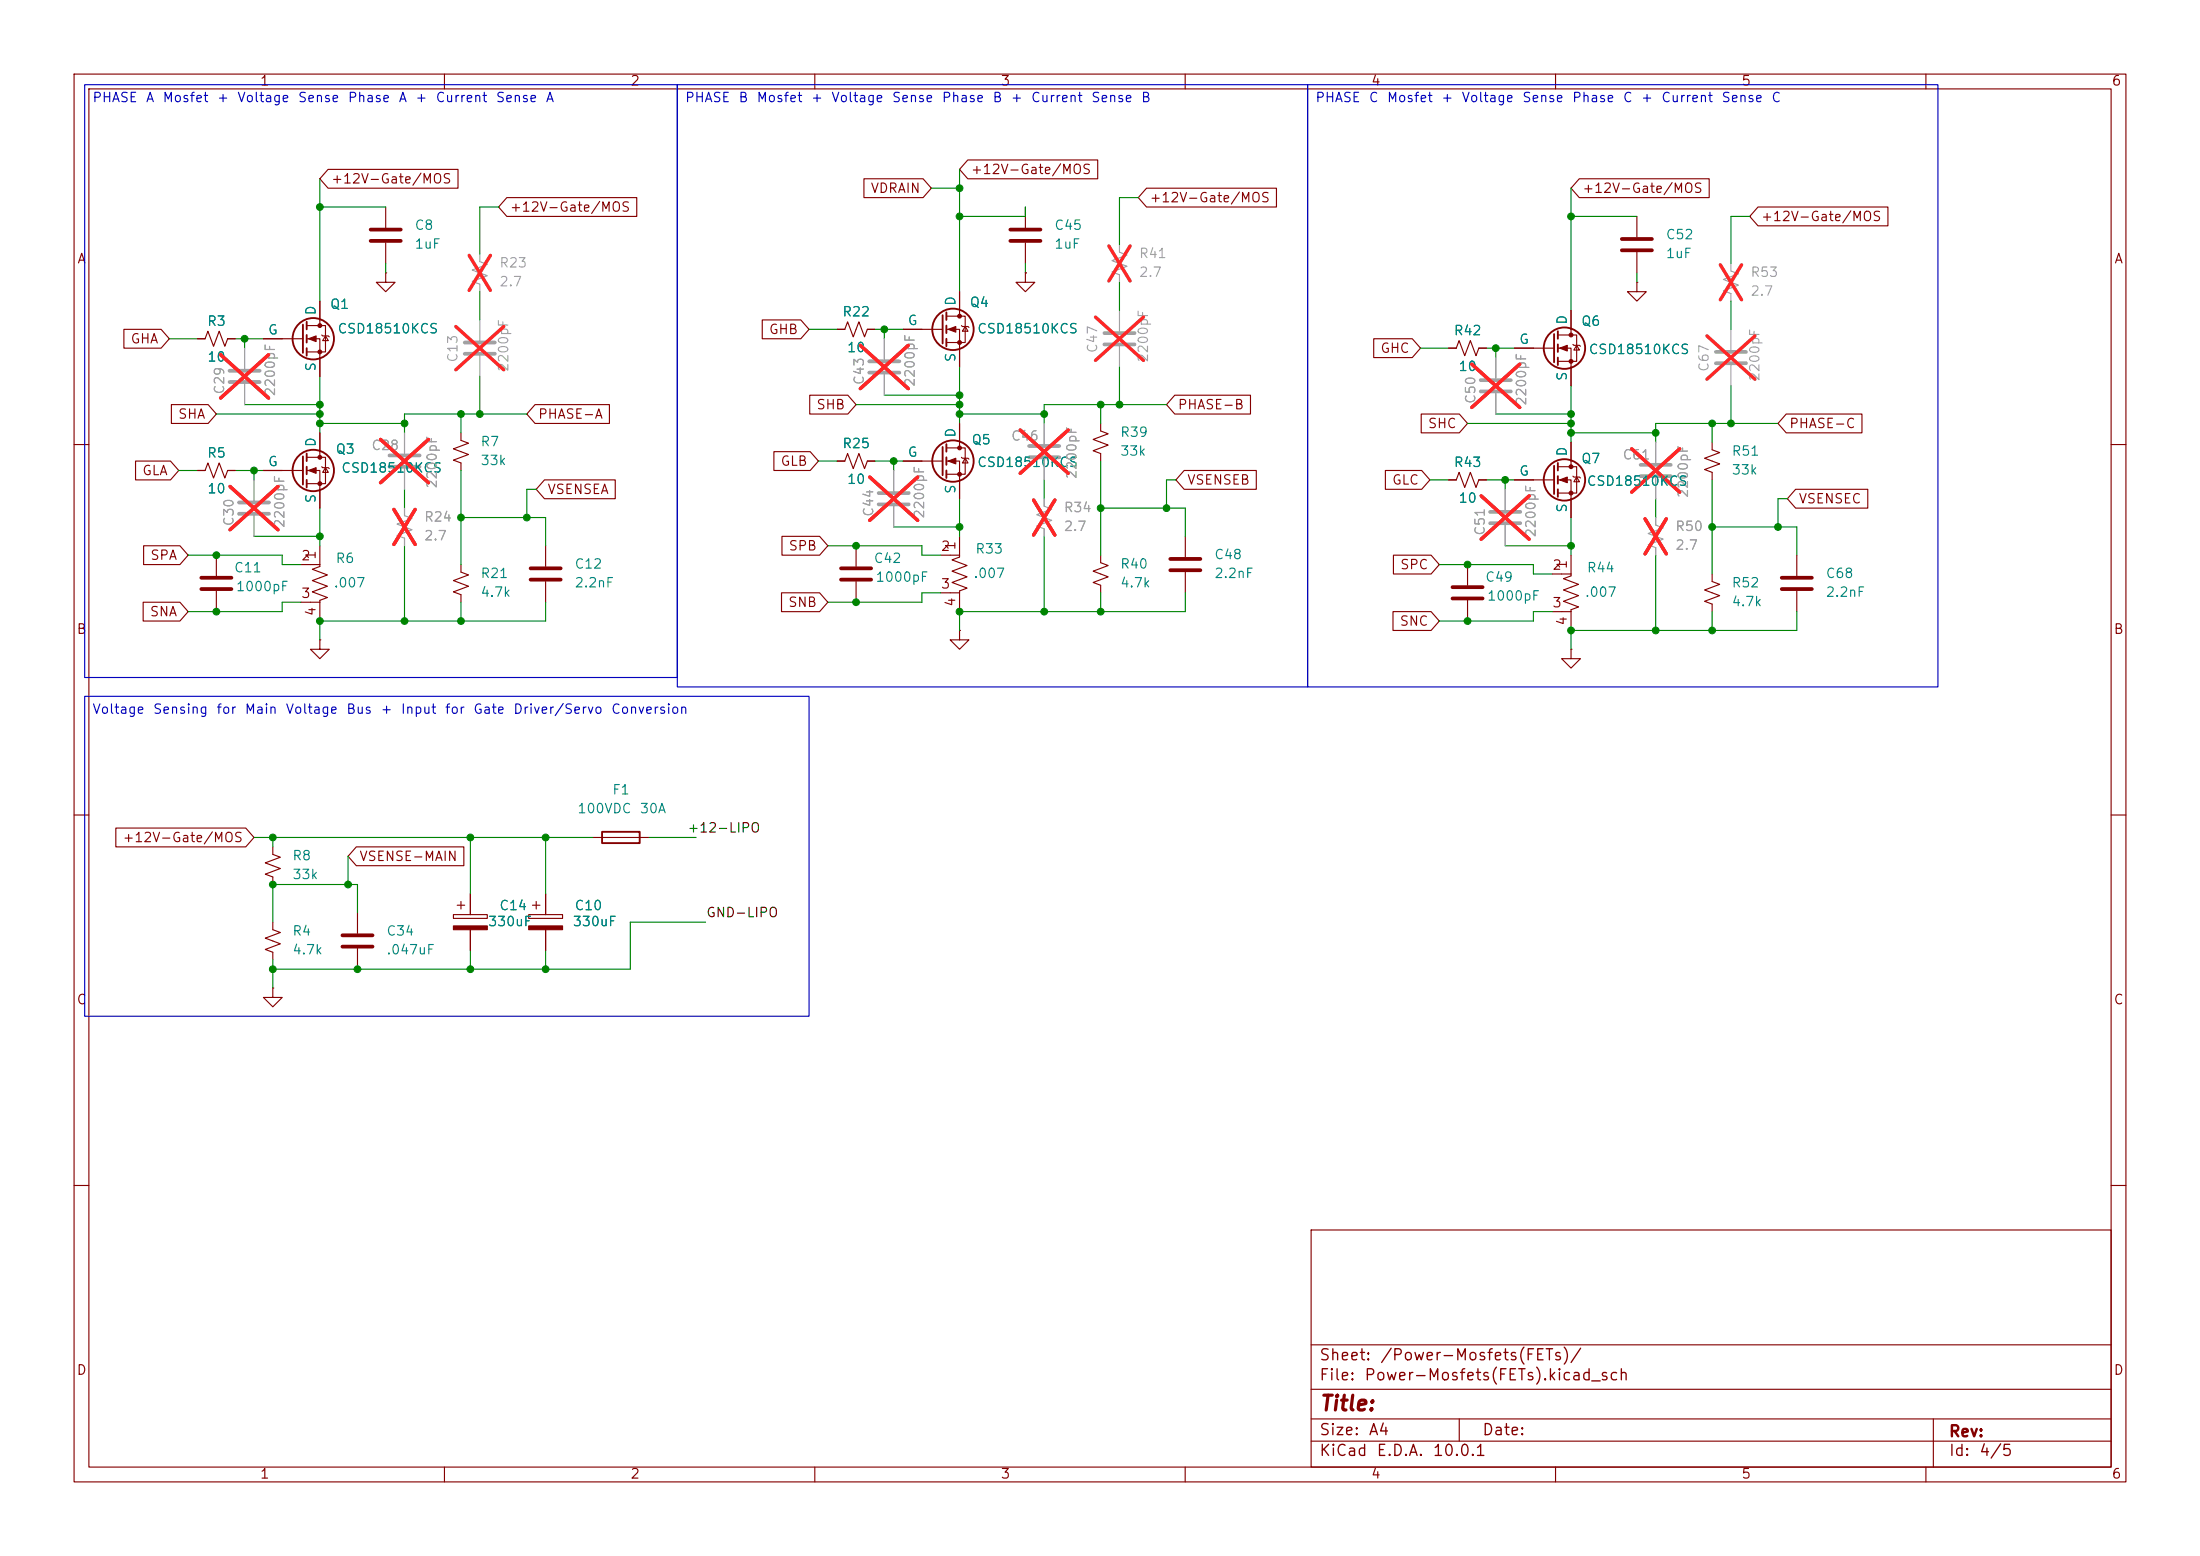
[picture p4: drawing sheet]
<svg xmlns="http://www.w3.org/2000/svg" width="297mm" height="210mm" viewBox="0 0 297 210" stroke-linecap="round" stroke-linejoin="round" font-family="sans-serif">
<path d="M0 0h297v210h-297z" fill="#fff" stroke="#fff" stroke-width=".14"/>
<g fill="none" stroke="#840000" stroke-width=".15">
<path d="M10 10h277v190h-277zM12 12h273v186h-273zM60 10v2M110 10v2M160 10v2M210 10v2M260 10v2M44.3 22.9h17.5v2.5h-17.5l-1.1-1.3zM52.1 36.8v1.3h1.2l-1.2 1.3-1.3-1.3h1.3M52.1 36.8h.1M52.1 27.9v2.8M52.1 32.8v2.8"/>
<path d="M68.4 26.7h17.6v2.5h-17.6l-1.1-1.3zM116.6 24.1h8l1.1 1.3-1.1 1.3h-8zM129.5 39.4v3.3M130.7 21.6h17.5v2.5h-17.5l-1.2-1.2zM138.4 36.8v1.3h1.3l-1.3 1.3-1.2-1.3h1.2M138.4 36.8h.1M138.4 27.9v2.8M138.4 32.8v2.8M154.8 25.4h17.5v2.5h-17.5l-1.1-1.2zM213.2 24.1h17.5v2.6h-17.5l-1.1-1.3zM221 38.1v1.3h1.2l-1.2 1.2-1.3-1.2h1.3M221 38.1h.1"/>
<path d="M221 29.2v2.8M221 34v2.8M237.3 27.9h17.6v2.6h-17.6l-1.1-1.3zM16.7 44.4h5l1.2 1.3-1.2 1.3h-5zM23.1 54.6h5l1.1 1.3-1.1 1.3h-5zM26.7 45.7h1l.4-1 .7 2 .8-2 .8 2 .3-1h1M35.6 45.7h5.3M41.4 43.9h2.5v3.6h-2.5M41.4 45.7h1.8v5.1M43.2 40.6v3.3M43.2 58.4v3.3M43.4 45.2l.2 .1h.7l.1 .2"/>
<path d="M43.9 45.3l.4 .7h-.7zM62.2 58.4v1l1 .4-2 .8 2 .7-2 .8 1 .4v1M72.2 54.6h10.1v2.6h-10.1l-1.1-1.3zM102.9 43.2h5.2l1.1 1.3-1.1 1.2h-5.2zM109.3 53.3h5.2l1.1 1.3-1.1 1.3h-5.2zM113 44.5h1l.4-1.1 .8 2.1 .8-2.1 .7 2.1 .4-1h1M121.9 44.5h5.4M127.8 42.7h2.5v3.5h-2.5M127.8 44.5h1.7v5M129.5 57.2v3.3M129.8 43.9l.1 .2h.8l.1 .1M130.3 44.1l.4 .6h-.8z"/>
<path d="M148.6 57.2v1l1 .3-2 .8 2 .8-2 .7 1 .4v1M158.6 53.3h10.2v2.6h-10.2l-1.1-1.3zM185.5 45.7h5.2l1.1 1.3-1.1 1.3h-5.2zM191.9 55.9h5.1l1.1 1.3-1.1 1.2h-5.1zM195.6 47h1l.4-1 .7 2 .8-2 .8 2 .3-1h1.1M204.5 47h5.3M210.3 45.2h2.6v3.6h-2.6M210.3 47h1.8v5.1M212.1 41.9v3.3M212.1 59.7v3.3M212.3 46.5l.2 .1h.7l.2 .1M212.9 46.6l.3 .6h-.7z"/>
<path d="M231.1 59.7v1l1.1 .4-2.1 .7 2.1 .8-2.1 .8 1 .4v1M241.1 55.9h10.3v2.5h-10.3l-1.1-1.2zM10 60h2M18.3 62.2h4.7l1.1 1.3-1.1 1.3h-4.7zM19.4 73.7h4.9l1.1 1.2-1.1 1.3h-4.9zM26.7 63.5h1l.4-1 .7 2 .8-2 .8 2 .3-1h1M29.2 74.9v2.8M29.2 79.8v2.8M35.6 63.5h5.3M40.6 76.2h2.6M41.4 61.7h2.5v3.6h-2.5M41.4 63.5h1.8v5.1"/>
<path d="M43.2 73.7v2.8l-1 .3 2 .8-2 .8 2 .7-2 .8 2 .7-1 .4v2.8M43.4 63l.2 .1h.7l.1 .1M43.9 63.1l.4 .7h-.7zM62.2 76.2v1l1 .4-2 .8 2 .7-2 .8 1 .4v1M73.5 64.8h9.6v2.5h-9.6l-1.1-1.3zM73.7 73.7v2.8M73.7 78.5v2.8M104.5 61h4.9l1.1 1.2-1.1 1.3h-4.9zM105.6 72.4h5l1.2 1.3-1.2 1.2h-5zM113 62.2h1l.4-1 .8 2 .8-2 .7 2 .4-1h1M115.6 73.7v2.8M115.6 78.5v2.8"/>
<path d="M121.9 62.2h5.4M127 74.9h2.5M127.8 60.5h2.5v3.5h-2.5M127.8 62.2h1.7v5.1M129.5 72.4v2.8l-1 .4 2.1 .7-2.1 .8 2.1 .8-2.1 .7 2.1 .8-1.1 .4v2.8M129.8 61.7l.1 .1h.8l.1 .2M130.3 61.8l.4 .7h-.8zM148.6 74.9v1l1 .4-2 .8 2 .8-2 .7 1 .4v1M159.9 63.5h9.7v2.5h-9.7l-1.2-1.2zM160 72.4v2.8M160 77.2v2.8M187 63.5h4.9l1.1 1.3-1.1 1.2h-4.9z"/>
<path d="M188.1 74.9h5.1l1.1 1.3-1.1 1.3h-5.1zM195.6 64.8h1l.4-1 .7 2 .8-2 .8 2 .3-1h1.1M198.1 76.2v2.8M204.5 64.8h5.3M209.5 77.5h2.6M210.3 63h2.6v3.5h-2.6M210.3 64.8h1.8v5.1M212.1 74.9v2.8l-1 .4 2 .8-2 .7 2 .8-2 .8 2 .7-1 .4v2.8M212.3 64.3l.2 .1h.7l.2 .1M212.9 64.4l.3 .6h-.7zM231.1 77.5v1l1.1 .4-2.1 .7 2.1 .8-2.1 .8 1 .3v1.1M242.4 66h9.8v2.6h-9.8l-1.1-1.3z"/>
<path d="M242.6 74.9v2.8M242.6 79.8v2.8M285 60h2M19.3 81.3h5l1.1 1.3-1.1 1.2h-5zM40.6 81.3h2.6M43.2 86.4v1.2h1.2l-1.2 1.3-1.3-1.3h1.3M43.2 86.4h.1M105.5 80h5.1l1.2 1.3-1.2 1.3h-5.1zM127 80h2.5M129.5 85.1v1.3h1.3l-1.3 1.2-1.2-1.2h1.2M129.5 85.1h.1M188.1 82.5h5.1l1.1 1.3-1.1 1.3h-5.1z"/>
<path d="M198.1 81v2.8M209.5 82.6h2.6M212.1 87.6v1.3h1.3l-1.3 1.3-1.3-1.3h1.3M212.1 87.6h.1M10 110h2M15.6 111.8h17.6l1.1 1.2-1.1 1.3h-17.6zM36.8 114.3v1l1 .4-2 .8 2 .7-2 .8 1 .4v1M48.1 114.3h14.5v2.5h-14.5l-1.1-1.2zM80 113h7.6M285 110h2M36.8 133.4v1.2h1.3l-1.3 1.3-1.2-1.3h1.2M36.8 133.4h.1"/>
<path d="M36.8 124.5v1l1 .4-2 .7 2 .8-2 .7 1 .4v1M48.3 123.2v2.8M48.3 128v2.8M61.2 123.4h4.6v.6h-4.6zM61.7 122.2h1M62.2 121.7v1M63.5 120.7v2.7M63.5 125.5v2.8M71.4 123.4h4.5v.6h-4.5zM71.9 122.2h1M72.4 121.7v1M73.7 120.7v2.7"/>
<path d="M73.7 125.5v2.8M10 160h2M177 166h108v32h-108zM285 160h2M60 198v2M110 198v2M160 198v2M177 194.5h108M177 191.5h108M177 187.5h108M177 181.5h108M197 191.5v3"/>
<path d="M210 198v2M260 198v2M261 191.5v6.5"/>
</g>
<g fill="none" stroke="#a1a1a1" stroke-width=".51">
<path d="M31 50h4.1M31 51.6h4.1M62.7 46.2h4.1M62.7 47.8h4.1M117.3 48.8h4.1M117.3 50.3h4.1M149.1 45h4.1M149.1 46.5h4.1M199.9 51.3h4.1M199.9 52.8h4.1M231.6 47.5h4.1M231.6 49h4.1"/>
<path d="M32.3 67.8h4M32.3 69.3h4M52.6 61.5h4M52.6 63h4M118.6 66.5h4.1M118.6 68.1h4.1M138.9 60.2h4.1M138.9 61.7h4.1M201.2 69.1h4M201.2 70.6h4M221.5 62.7h4.1M221.5 64.3h4.1"/>
</g>
<g fill="none" stroke="#a1a1a1" stroke-width=".15">
<path d="M64.8 34.3v1l1 .4-2 .7 2 .8-2 .8 1 .4v1M151.1 33v1l1 .4-2 .8 2 .7-2 .8 1 .4v1M233.7 35.6v1l1 .4-2 .7 2 .8-2 .7 1 .4v1M33 47v2.8M33 51.8v2.8M54.6 58.4v2.8M64.8 43.2v2.8M64.8 48v2.8M119.4 45.7v2.8M119.4 50.5v2.8M141 57.2v2.7M151.1 41.9v2.8"/>
<path d="M151.1 46.7v2.8M201.9 48.3v2.8M201.9 53.1v2.8M223.5 59.7v2.8M233.7 44.5v2.7M233.7 49.3v2.8M34.3 64.8v2.8M34.3 69.6v2.8M54.6 68.6v1l1 .4-2 .7 2 .8-2 .8 1 .3v1.1M54.6 63.2v2.8M120.6 63.5v2.8M120.6 68.3v2.8"/>
<path d="M141 67.3v1l1 .4-2 .8 2 .7-2 .8 1 .4v1M141 62v2.8M203.2 66v2.8M203.2 70.9v2.8M223.5 69.9v1l1 .3-2 .8 2 .8-2 .7 1 .4v1M223.5 64.5v2.8"/>
</g>
<g fill="none" stroke="#ff2626" stroke-width=".46">
<path d="M63.3 34.5l2.9 4.7M66.2 34.5l-2.9 4.7M149.7 33.2l2.9 4.7M152.6 33.2l-2.9 4.7M232.2 35.7l2.9 4.8M235.1 35.7l-2.9 4.8M29.8 47.9l6.5 5.8M36.3 47.9l-6.5 5.8M51.4 59.3l6.4 5.9M57.8 59.3l-6.4 5.9M61.5 44.1l6.5 5.8M68 44.1l-6.5 5.8"/>
<path d="M116.1 46.6l6.5 5.9M122.6 46.6l-6.5 5.9M137.7 58l6.5 5.9M144.2 58l-6.5 5.9M147.9 42.8l6.5 5.8M154.4 42.8l-6.5 5.8M198.7 49.1l6.5 5.9M205.2 49.1l-6.5 5.9M230.4 45.3l6.5 5.9M236.9 45.3l-6.5 5.9M31.1 65.7l6.4 5.8M37.5 65.7l-6.4 5.8"/>
<path d="M53.2 68.8l2.8 4.7M56 68.8l-2.8 4.7M117.4 64.4l6.5 5.8M123.9 64.4l-6.5 5.8M139.5 67.5l2.9 4.7M142.4 67.5l-2.9 4.7M200 66.9l6.4 5.9M206.4 66.9l-6.4 5.9M220.3 60.6l6.5 5.8M222.1 70l2.9 4.8M225 70l-2.9 4.8M226.8 60.6l-6.5 5.8"/>
</g>
<g fill="none" stroke="#840000" stroke-width=".25">
<path d="M40.9 43.8v3.8M41.4 43.4v1.1M41.4 45.2v1M41.4 47v1M127.3 42.5v3.9M127.8 42.2v1M127.8 43.9v1.1M127.8 45.7v1M127.8 59.9v1.1M209.8 45.1v3.8M210.3 44.7v1M210.3 46.5v1"/>
<path d="M210.3 48.3v1M40.9 61.6v3.8M41.4 61.2v1M41.4 63v1M41.4 64.8v1M127.3 60.3v3.8M127.8 61.7v1M127.8 63.5v1M209.8 62.9v3.8M210.3 62.5v1M210.3 64.3v1M210.3 66v1.1"/>
<path d="M81.3 112.3h5.1v1.5h-5.1z"/>
<circle cx="42.3" cy="45.7" r="2.79"/>
<circle cx="128.7" cy="44.4" r="2.79"/>
<circle cx="211.2" cy="47" r="2.79"/>
<circle cx="42.3" cy="63.5" r="2.79"/>
<circle cx="128.7" cy="62.2" r="2.79"/>
<circle cx="211.2" cy="64.8" r="2.79"/>
</g>
<g fill="#840000" stroke="#840000" stroke-width=".15">
<path d="M210.6 47l1-.4v.8z"/>
<path d="M210.6 64.8l1-.4v.8z"/>
<path d="M128 44.5l1-.4v.7z"/>
<path d="M128 62.2l1-.4v.8z"/>
<path d="M61.2 125h4.6v.5h-4.6z"/>
<path d="M71.4 125h4.5v.5h-4.5z"/>
<path d="M41.7 63.5l1-.4v.8z"/>
<path d="M41.7 45.7l1-.4v.8z"/>
<circle cx="212.1" cy="45.2" r=".25"/>
<circle cx="212.1" cy="48.8" r=".25"/>
<circle cx="212.1" cy="63" r=".25"/>
<circle cx="212.1" cy="66.5" r=".25"/>
<circle cx="129.5" cy="42.7" r=".25"/>
<circle cx="129.5" cy="46.2" r=".25"/>
<circle cx="129.5" cy="60.5" r=".25"/>
<circle cx="129.5" cy="64" r=".25"/>
<circle cx="43.2" cy="61.7" r=".25"/>
<circle cx="43.2" cy="65.3" r=".25"/>
<circle cx="43.2" cy="43.9" r=".25"/>
<circle cx="43.2" cy="47.5" r=".25"/>
</g>
<g fill="none" stroke="#840000" stroke-width=".51">
<path d="M50 31h4.1M50 32.5h4.1M136.4 31h4.1M136.4 32.5h4.1M218.9 32.3h4.1M218.9 33.8h4.1M27.2 78h4M27.2 79.5h4M71.6 76.7h4.1M71.6 78.2h4.1M113.5 76.7h4.1M113.5 78.2h4.1"/>
<path d="M158 75.4h4.1M158 77h4.1M196.1 79.2h4.1M240.5 78h4.1M240.5 79.5h4.1M196.1 80.8h4.1M46.2 126.2h4.1M46.2 127.8h4.1"/>
</g>
<g fill="none" stroke="#008400" stroke-width=".15">
<path d="M43.2 24.1v16.5M43.2 27.9h8.9M52.1 35.6v1.2M64.8 39.4v3.8M67.3 27.9h-2.5v6.4M125.7 25.4h3.8M129.5 22.9v16.5M138.4 27.9v1.3h-8.9M138.4 35.6v1.2M151.1 38.1v3.8M153.7 26.7h-2.6v6.3M212.1 25.4v16.5"/>
<path d="M212.1 29.2h8.9M221 36.8v1.3M236.2 29.2h-2.5v6.4M22.9 45.7h3.8M29.2 55.9h14M31.7 45.7h3.9M33 54.6h10.2M33 45.7v1.3M43.2 57.2h11.4M43.2 50.8v7.6M62.2 55.9v2.5M64.8 50.8v5.1"/>
<path d="M71.1 55.9h-16.5v2.5M109.2 44.5h3.8M115.6 54.6h13.9M118.1 44.5h3.8M119.4 53.3h10.1M119.4 44.5v1.2M129.5 55.9h11.5M129.5 49.5v7.7M148.6 54.6v2.6M151.1 49.5v5.1M157.5 54.6h-16.5v2.6M191.8 47h3.8"/>
<path d="M198.1 57.2h14M200.7 47h3.8M201.9 55.9h10.2M201.9 47v1.3M212.1 52.1v7.6M212.1 58.4h11.4M231.1 57.2v2.5M233.7 40.6v3.9M233.7 52.1v5.1M240 57.2h-16.5v2.5M24.1 63.5h2.6M25.4 74.9h12.7v1.3h2.5"/>
<path d="M31.7 63.5h3.9M34.3 72.4h8.9M34.3 63.5v1.3M43.2 68.6v5.1M54.6 66v2.6M54.6 73.7v10.1M62.2 63.5v12.7M62.2 69.9h11.5v3.8M72.4 66h-1.3v3.9M110.5 62.2h2.5M111.8 73.7h12.7v1.2h2.5M118.1 62.2h3.8"/>
<path d="M120.6 62.2v1.3M120.6 71.1h8.9M129.5 67.3v5.1M141 64.8v2.5M141 72.4v10.2M148.6 62.2v12.7M148.6 68.6h11.4v3.8M158.7 64.8h-1.2v3.8M193 64.8h2.6M194.3 76.2h12.7v1.3h2.5M200.7 64.8h3.8M203.2 73.7h8.9"/>
<path d="M203.2 64.8v1.2M212.1 69.9v5M223.5 67.3v2.6M223.5 74.9v10.2M231.1 71.1h11.5v3.8M231.1 64.8v12.7M241.3 67.3h-1.3v3.8M40.6 81.3h-2.5v1.3h-12.7M62.2 81.3v2.5M73.7 81.3v2.5h-30.5v2.6M127 80h-2.5v1.3h-12.7M148.6 80v2.6"/>
<path d="M160 80v2.6h-30.5v2.5M209.5 82.6h-2.5v1.2h-12.7M231.1 82.6v2.5M242.6 82.6v2.5h-30.5v2.5M34.3 113h45.7M36.8 113v1.3M47 115.6v3.8M63.5 113v7.7M73.7 113v7.7M87.6 113h6.4M36.8 129.5v3.9M48.3 123.2v-3.8h-11.5v5.1"/>
<path d="M63.5 128.3v2.5M73.7 128.3v2.5M95.2 124.5h-10.1v6.3h-48.3"/>
</g>
<path d="M11.4 11.4h80v80h-80zM91.4 11.4h85.1v81.3h-85.1zM176.5 11.4h85.1v81.3h-85.1zM11.4 94h97.8v43.2h-97.8z" fill="none" stroke="#0000c2" stroke-width=".15"/>
<g fill="#008400" stroke="#008400" stroke-width=".14">
<circle cx="201.9" cy="47" r=".46"/>
<circle cx="240" cy="71.1" r=".46"/>
<circle cx="212.1" cy="29.2" r=".46"/>
<circle cx="212.1" cy="55.9" r=".46"/>
<circle cx="212.1" cy="58.4" r=".46"/>
<circle cx="212.1" cy="57.2" r=".46"/>
<circle cx="231.1" cy="85.1" r=".46"/>
<circle cx="223.5" cy="85.1" r=".46"/>
<circle cx="212.1" cy="85.1" r=".46"/>
<circle cx="198.1" cy="83.8" r=".46"/>
<circle cx="212.1" cy="73.7" r=".46"/>
<circle cx="198.1" cy="76.2" r=".46"/>
<circle cx="231.1" cy="71.1" r=".46"/>
<circle cx="203.2" cy="64.8" r=".46"/>
<circle cx="231.1" cy="57.2" r=".46"/>
<circle cx="233.7" cy="57.2" r=".46"/>
<circle cx="223.5" cy="58.4" r=".46"/>
<circle cx="148.6" cy="82.6" r=".46"/>
<circle cx="141" cy="82.6" r=".46"/>
<circle cx="129.5" cy="82.6" r=".46"/>
<circle cx="148.6" cy="68.6" r=".46"/>
<circle cx="141" cy="55.9" r=".46"/>
<circle cx="129.5" cy="71.1" r=".46"/>
<circle cx="115.6" cy="73.7" r=".46"/>
<circle cx="120.6" cy="62.2" r=".46"/>
<circle cx="129.5" cy="54.6" r=".46"/>
<circle cx="129.5" cy="55.9" r=".46"/>
<circle cx="151.1" cy="54.6" r=".46"/>
<circle cx="148.6" cy="54.6" r=".46"/>
<circle cx="157.5" cy="68.6" r=".46"/>
<circle cx="129.5" cy="25.4" r=".46"/>
<circle cx="119.4" cy="44.5" r=".46"/>
<circle cx="129.5" cy="29.2" r=".46"/>
<circle cx="129.5" cy="53.3" r=".46"/>
<circle cx="115.6" cy="81.3" r=".46"/>
<circle cx="54.6" cy="83.8" r=".46"/>
<circle cx="54.6" cy="57.2" r=".46"/>
<circle cx="43.2" cy="72.4" r=".46"/>
<circle cx="64.8" cy="55.9" r=".46"/>
<circle cx="43.2" cy="57.2" r=".46"/>
<circle cx="43.2" cy="55.9" r=".46"/>
<circle cx="62.2" cy="55.9" r=".46"/>
<circle cx="71.1" cy="69.9" r=".46"/>
<circle cx="62.2" cy="69.9" r=".46"/>
<circle cx="43.2" cy="83.8" r=".46"/>
<circle cx="62.2" cy="83.8" r=".46"/>
<circle cx="47" cy="119.4" r=".46"/>
<circle cx="63.5" cy="113" r=".46"/>
<circle cx="36.8" cy="130.8" r=".46"/>
<circle cx="36.8" cy="119.4" r=".46"/>
<circle cx="29.2" cy="74.9" r=".46"/>
<circle cx="29.2" cy="82.6" r=".46"/>
<circle cx="36.8" cy="113" r=".46"/>
<circle cx="43.2" cy="54.6" r=".46"/>
<circle cx="33" cy="45.7" r=".46"/>
<circle cx="43.2" cy="27.9" r=".46"/>
<circle cx="63.5" cy="130.8" r=".46"/>
<circle cx="73.7" cy="130.8" r=".46"/>
<circle cx="48.3" cy="130.8" r=".46"/>
<circle cx="73.7" cy="113" r=".46"/>
<circle cx="34.3" cy="63.5" r=".46"/>
</g>
<text font-size="2" fill="#840000" x="178" y="190.9">Title:</text>
<g font-size="1.5" fill="#840000">
<text x="178" y="184">Sheet:</text>
<text x="186.2" y="184">/Power-Mosfets(FETs)/</text>
<text x="178" y="186.7">File:</text>
<text x="184.1" y="186.7">Power-Mosfets(FETs).kicad_sch</text>
<text x="178" y="196.9">KiCad</text>
<text x="178" y="194.1">Size:</text>
<text x="184.7" y="194.1">A4</text>
<text x="185.7" y="196.9">E.D.A.</text>
<text x="193.3" y="196.9">10.0.1</text>
<text x="200" y="194.1">Date:</text>
<text x="263" y="194.3">Rev:</text>
<text x="263" y="196.9">Id:</text>
<text x="267.1" y="196.9">4/5</text>
</g>
<g font-size="1.3" fill="#840000">
<text x="35" y="11.9">1</text>
<text x="85" y="11.9">2</text>
<text x="135" y="11.9">3</text>
<text x="185" y="11.9">4</text>
<text x="235" y="11.9">5</text>
<text x="285" y="11.9">6</text>
<text x="131" y="23.8">+12V-Gate/MOS</text>
<text x="44.6" y="25.1">+12V-Gate/MOS</text>
<text x="68.7" y="28.9">+12V-Gate/MOS</text>
<text x="117.4" y="26.4">VDRAIN</text>
<text x="155.1" y="27.6">+12V-Gate/MOS</text>
<text x="213.5" y="26.4">+12V-Gate/MOS</text>
<text x="10.3" y="35.9">A</text>
<text x="237.6" y="30.2">+12V-Gate/MOS</text>
<text x="285.3" y="35.9">A</text>
<text x="17.5" y="46.7">GHA</text>
<text x="103.7" y="45.4">GHB</text>
<text x="186.3" y="47.9">GHC</text>
<text x="23.9" y="56.8">SHA</text>
<text x="72.5" y="56.8">PHASE-A</text>
<text x="110.1" y="55.6">SHB</text>
<text x="158.9" y="55.6">PHASE-B</text>
<text x="192.7" y="58.1">SHC</text>
<text x="241.5" y="58.1">PHASE-C</text>
<text x="19.1" y="64.5">GLA</text>
<text x="105.3" y="63.2">GLB</text>
<text x="160.2" y="65.7">VSENSEB</text>
<text x="187.8" y="65.7">GLC</text>
<text x="73.8" y="67">VSENSEA</text>
<text x="242.7" y="68.3">VSENSEC</text>
<text x="20.2" y="75.9">SPA</text>
<text x="40.6" y="75.9">2</text>
<text x="42.9" y="75.6" transform="rotate(-90 42.9 75.6)">1</text>
<text x="106.4" y="74.6">SPB</text>
<text x="126.9" y="74.7">2</text>
<text x="129.3" y="74.4" transform="rotate(-90 129.3 74.4)">1</text>
<text x="188.9" y="77.2">SPC</text>
<text x="209.5" y="77.2">2</text>
<text x="211.8" y="76.9" transform="rotate(-90 211.8 76.9)">1</text>
<text x="20.1" y="83.5">SNA</text>
<text x="40.6" y="81">3</text>
<text x="42.9" y="83.3" transform="rotate(-90 42.9 83.3)">4</text>
<text x="106.3" y="82.2">SNB</text>
<text x="126.9" y="79.8">3</text>
<text x="129.3" y="82" transform="rotate(-90 129.3 82)">4</text>
<text x="209.5" y="82.3">3</text>
<text x="10.3" y="85.9">B</text>
<text x="188.9" y="84.8">SNC</text>
<text x="211.8" y="84.5" transform="rotate(-90 211.8 84.5)">4</text>
<text x="285.3" y="85.9">B</text>
<text x="16.5" y="114">+12V-Gate/MOS</text>
<text x="48.4" y="116.5">VSENSE-MAIN</text>
<text x="10.3" y="135.9">C</text>
<text x="285.3" y="135.9">C</text>
<text x="10.3" y="185.9">D</text>
<text x="285.3" y="185.9">D</text>
<text x="35" y="199.9">1</text>
<text x="85" y="199.9">2</text>
<text x="135" y="199.9">3</text>
<text x="185" y="199.9">4</text>
<text x="235" y="199.9">5</text>
<text x="285" y="199.9">6</text>
</g>
<g font-size="1.3" fill="#0000c2">
<text x="12.4" y="14.1">PHASE</text>
<text x="19.6" y="14.1">A</text>
<text x="21.9" y="14.1">Mosfet</text>
<text x="29.2" y="14.1">+</text>
<text x="31.9" y="14.1">Voltage</text>
<text x="40.1" y="14.1">Sense</text>
<text x="46.9" y="14.1">Phase</text>
<text x="53.7" y="14.1">A</text>
<text x="56" y="14.1">+</text>
<text x="58.7" y="14.1">Current</text>
<text x="66.8" y="14.1">Sense</text>
<text x="73.6" y="14.1">A</text>
<text x="92.4" y="14.1">PHASE</text>
<text x="99.6" y="14.1">B</text>
<text x="102.1" y="14.1">Mosfet</text>
<text x="109.4" y="14.1">+</text>
<text x="112.1" y="14.1">Voltage</text>
<text x="120.3" y="14.1">Sense</text>
<text x="127.1" y="14.1">Phase</text>
<text x="133.9" y="14.1">B</text>
<text x="136.4" y="14.1">+</text>
<text x="139.1" y="14.1">Current</text>
<text x="147.2" y="14.1">Sense</text>
<text x="154" y="14.1">B</text>
<text x="177.5" y="14.1">PHASE</text>
<text x="184.7" y="14.1">C</text>
<text x="187.1" y="14.1">Mosfet</text>
<text x="194.5" y="14.1">+</text>
<text x="197.2" y="14.1">Voltage</text>
<text x="205.4" y="14.1">Sense</text>
<text x="212.1" y="14.1">Phase</text>
<text x="219" y="14.1">C</text>
<text x="221.4" y="14.1">+</text>
<text x="224.2" y="14.1">Current</text>
<text x="232.3" y="14.1">Sense</text>
<text x="239" y="14.1">C</text>
<text x="12.4" y="96.7">Voltage</text>
<text x="20.6" y="96.7">Sensing</text>
<text x="29.1" y="96.7">for</text>
<text x="32.9" y="96.7">Main</text>
<text x="38.5" y="96.7">Voltage</text>
<text x="46.7" y="96.7">Bus</text>
<text x="51.3" y="96.7">+</text>
<text x="54" y="96.7">Input</text>
<text x="60" y="96.7">for</text>
<text x="63.8" y="96.7">Gate</text>
<text x="69.2" y="96.7">Driver/Servo</text>
<text x="82.4" y="96.7">Conversion</text>
</g>
<g font-size="1.3" fill="#008484">
<text x="55.9" y="31.3">C8</text>
<text x="55.9" y="33.9">1uF</text>
<text x="142.2" y="33.9">1uF</text>
<text x="142.2" y="31.3">C45</text>
<text x="224.8" y="35.2">1uF</text>
<text x="224.8" y="32.6">C52</text>
<text x="129.3" y="41.4" transform="rotate(-90 129.3 41.4)">D</text>
<text x="130.8" y="41.8">Q4</text>
<text x="27.9" y="44.3">R3</text>
<text x="36.1" y="45.5">G</text>
<text x="42.9" y="42.6" transform="rotate(-90 42.9 42.6)">D</text>
<text x="44.5" y="42">Q1</text>
<text x="45.5" y="45.3">CSD18510KCS</text>
<text x="113.6" y="43">R22</text>
<text x="114.3" y="47.9">10</text>
<text x="122.5" y="44.2">G</text>
<text x="131.8" y="45.3">CSD18510KCS</text>
<text x="196.2" y="45.6">R42</text>
<text x="205" y="46.7">G</text>
<text x="211.8" y="43.9" transform="rotate(-90 211.8 43.9)">D</text>
<text x="213.4" y="44.3">Q6</text>
<text x="27.9" y="49.1">10</text>
<text x="42.9" y="50.2" transform="rotate(-90 42.9 50.2)">S</text>
<text x="129.3" y="49" transform="rotate(-90 129.3 49)">S</text>
<text x="196.8" y="50.4">10</text>
<text x="211.8" y="51.5" transform="rotate(-90 211.8 51.5)">S</text>
<text x="214.4" y="48.1">CSD18510KCS</text>
<text x="129.3" y="59.2" transform="rotate(-90 129.3 59.2)">D</text>
<text x="151.1" y="59.3">R39</text>
<text x="27.9" y="62.1">R5</text>
<text x="36.1" y="63.2">G</text>
<text x="42.9" y="60.4" transform="rotate(-90 42.9 60.4)">D</text>
<text x="45.2" y="61.6">Q3</text>
<text x="46" y="64.1">CSD18510KCS</text>
<text x="64.8" y="60.6">R7</text>
<text x="64.8" y="63.1">33k</text>
<text x="113.6" y="60.8">R25</text>
<text x="114.3" y="65.6">10</text>
<text x="122.5" y="62">G</text>
<text x="131.1" y="60.3">Q5</text>
<text x="131.8" y="63.3">CSD18510KCS</text>
<text x="151.1" y="61.8">33k</text>
<text x="196.2" y="63.3">R43</text>
<text x="205" y="64.5">G</text>
<text x="211.8" y="61.7" transform="rotate(-90 211.8 61.7)">D</text>
<text x="213.4" y="62.8">Q7</text>
<text x="214.1" y="65.9">CSD18510KCS</text>
<text x="233.7" y="64.4">33k</text>
<text x="233.7" y="61.8">R51</text>
<text x="27.9" y="66.9">10</text>
<text x="42.9" y="68" transform="rotate(-90 42.9 68)">S</text>
<text x="129.3" y="66.7" transform="rotate(-90 129.3 66.7)">S</text>
<text x="196.8" y="68.2">10</text>
<text x="211.8" y="69.3" transform="rotate(-90 211.8 69.3)">S</text>
<text x="31.5" y="77.6">C11</text>
<text x="45.2" y="76.3">R6</text>
<text x="77.5" y="77.1">C12</text>
<text x="117.9" y="76.3">C42</text>
<text x="131.6" y="75">R33</text>
<text x="151.1" y="77.1">R40</text>
<text x="163.8" y="75.8">C48</text>
<text x="214.1" y="77.6">R44</text>
<text x="31.8" y="80.1">1000pF</text>
<text x="45" y="79.6">.007</text>
<text x="64.8" y="80.9">4.7k</text>
<text x="64.8" y="78.3">R21</text>
<text x="77.5" y="79.6">2.2nF</text>
<text x="118.1" y="78.8">1000pF</text>
<text x="131.3" y="78.3">.007</text>
<text x="151.1" y="79.6">4.7k</text>
<text x="163.8" y="78.3">2.2nF</text>
<text x="200.4" y="78.8">C49</text>
<text x="200.7" y="81.4">1000pF</text>
<text x="213.9" y="80.9">.007</text>
<text x="233.7" y="82.1">4.7k</text>
<text x="233.7" y="79.6">R52</text>
<text x="246.4" y="78.3">C68</text>
<text x="246.4" y="80.9">2.2nF</text>
<text x="82.6" y="107.5">F1</text>
<text x="77.9" y="110.1">100VDC</text>
<text x="86.3" y="110.1">30A</text>
<text x="39.4" y="116.4">R8</text>
<text x="39.4" y="119">33k</text>
<text x="65.8" y="125.3">330uF</text>
<text x="67.3" y="123.2">C14</text>
<text x="77.2" y="125.3">330uF</text>
<text x="77.5" y="123.2">C10</text>
<text x="39.4" y="126.6">R4</text>
<text x="39.4" y="129.1">4.7k</text>
<text x="52.1" y="129.1">.047uF</text>
<text x="52.1" y="126.6">C34</text>
</g>
<g font-size="1.3" fill="#a1a1a1">
<text x="153.7" y="35.2">R41</text>
<text x="67.3" y="36.4">R23</text>
<text x="67.3" y="39">2.7</text>
<text x="153.7" y="37.7">2.7</text>
<text x="236.2" y="37.7">R53</text>
<text x="236.2" y="40.2">2.7</text>
<text x="148.4" y="47.7" transform="rotate(-90 148.4 47.7)">C47</text>
<text x="30.6" y="53.3" transform="rotate(-90 30.6 53.3)">C29</text>
<text x="37.4" y="53.6" transform="rotate(-90 37.4 53.6)">2200pF</text>
<text x="62.1" y="49" transform="rotate(-90 62.1 49)">C13</text>
<text x="68.9" y="50.3" transform="rotate(-90 68.9 50.3)">2200pF</text>
<text x="116.9" y="52.1" transform="rotate(-90 116.9 52.1)">C43</text>
<text x="123.8" y="52.3" transform="rotate(-90 123.8 52.3)">2200pF</text>
<text x="155.3" y="49" transform="rotate(-90 155.3 49)">2200pF</text>
<text x="231" y="50.3" transform="rotate(-90 231 50.3)">C67</text>
<text x="237.8" y="51.6" transform="rotate(-90 237.8 51.6)">2200pF</text>
<text x="136.4" y="59.8">C46</text>
<text x="199.5" y="54.6" transform="rotate(-90 199.5 54.6)">C50</text>
<text x="206.3" y="54.9" transform="rotate(-90 206.3 54.9)">2200pF</text>
<text x="50" y="61.1">C28</text>
<text x="145.6" y="64.8" transform="rotate(-90 145.6 64.8)">2200pF</text>
<text x="219" y="62.3">C61</text>
<text x="31.9" y="71.1" transform="rotate(-90 31.9 71.1)">C30</text>
<text x="38.7" y="71.4" transform="rotate(-90 38.7 71.4)">2200pF</text>
<text x="57.2" y="70.7">R24</text>
<text x="59.3" y="66" transform="rotate(-90 59.3 66)">2200pF</text>
<text x="118.2" y="69.8" transform="rotate(-90 118.2 69.8)">C44</text>
<text x="125.1" y="70.1" transform="rotate(-90 125.1 70.1)">2200pF</text>
<text x="143.5" y="69.4">R34</text>
<text x="143.5" y="72">2.7</text>
<text x="226.1" y="72">R50</text>
<text x="228.2" y="67.3" transform="rotate(-90 228.2 67.3)">2200pF</text>
<text x="57.2" y="73.3">2.7</text>
<text x="200.8" y="72.4" transform="rotate(-90 200.8 72.4)">C51</text>
<text x="207.6" y="72.6" transform="rotate(-90 207.6 72.6)">2200pF</text>
<text x="226.1" y="74.5">2.7</text>
</g>
<g font-size="1.3">
<text x="92.7" y="112.7">+12-LIPO</text>
<text x="95.2" y="124.1">GND-LIPO</text>
</g>
</svg>
